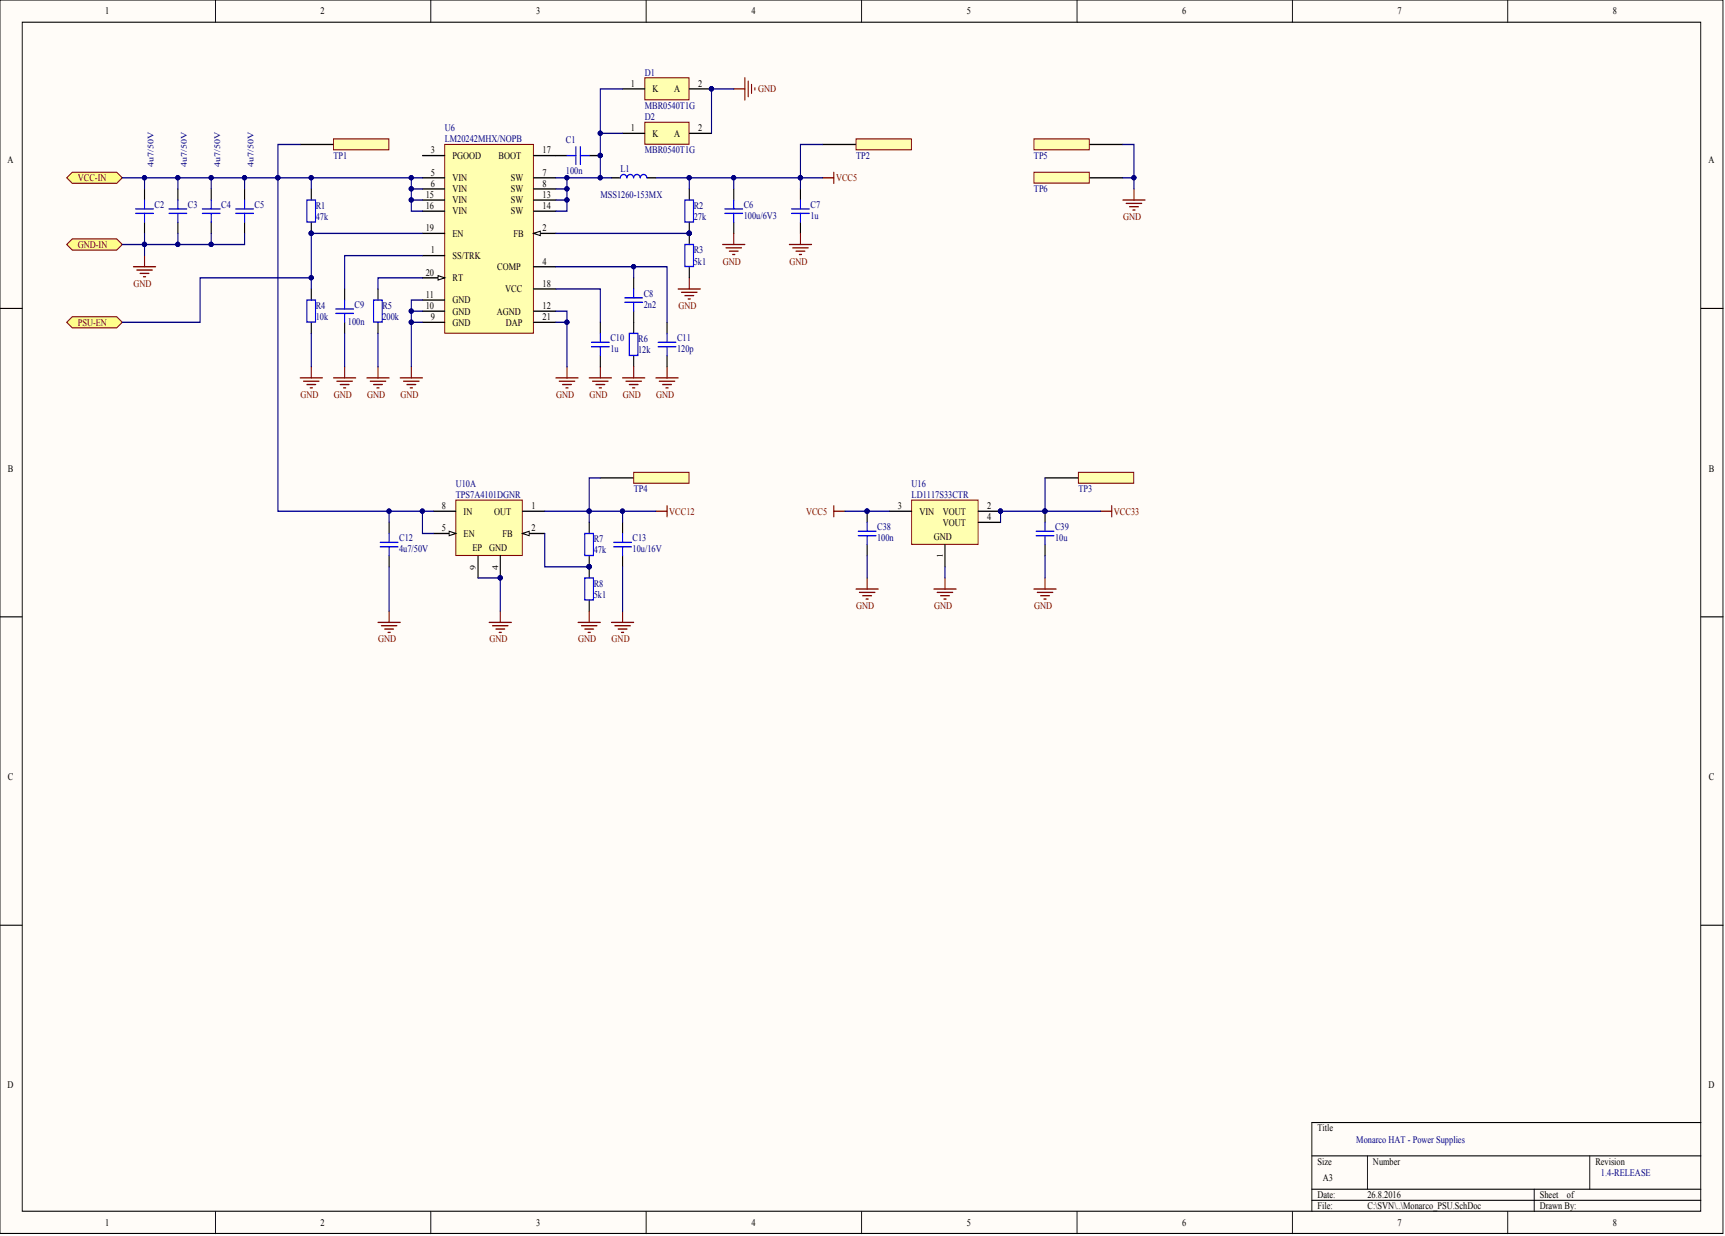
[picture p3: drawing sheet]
<svg xmlns="http://www.w3.org/2000/svg" width="393mm" height="282mm" viewBox="0 0 393 282" stroke-linecap="round" stroke-linejoin="round" font-family="sans-serif">
<g fill="#fffcf8" stroke="#000" stroke-width=".23">
<path d="M0 0h392.9v281.3h-392.9z"/>
<path d="M5.1 5.1h382.7v271.1h-382.7z"/>
</g>
<g fill="none" stroke="#000" stroke-width=".23">
<path d="M49.1 0v5.1M98.2 0v5.1M147.3 0v5.1M196.5 0v5.1M245.6 0v5.1M294.7 0v5.1M343.8 0v5.1M0 70.3h5.1M387.9 70.3h5M0 140.7h5.1M387.9 140.7h5M0 211h5.1"/>
<path d="M387.9 211h5M387.9 256h-88.8v20.3M49.1 276.3v5M98.2 276.3v5M147.3 276.3v5M196.5 276.3v5M245.6 276.3v5M294.7 276.3v5M299.1 263.6h88.8M299.1 271.2h88.8M299.1 273.7h88.8M311.8 263.6v7.6"/>
<path d="M343.8 276.3v5M349.8 271.2v5.1M362.5 263.6v7.6"/>
</g>
<path d="M101.4 32.9h20.2v43.1h-20.2z" fill="#ffffb0" stroke="#800000" stroke-width=".23"/>
<path d="M121.7 40.6h5.1M121.7 53.2h5.1" fill="none" stroke="#000" stroke-width=".28"/>
<path d="M121.7 53.2l1.5-.5v1z" fill="#fffcf8" stroke="#000" stroke-width=".23"/>
<g fill="none" stroke="#000" stroke-width=".28">
<path d="M96.3 35.5h5.1M96.3 58.3h5.1M96.3 40.6h5.1M96.3 43.1h5.1M96.3 45.6h5.1M96.3 48.2h5.1M96.3 53.2h5.1M121.7 43.1h5.1M121.7 45.6h5.1M121.7 48.2h5.1M96.3 73.5h5.1M96.3 71h5.1"/>
<path d="M96.3 68.4h5.1M96.3 63.4h5.1M121.7 60.8h5.1M121.7 73.5h5.1M121.7 71h5.1"/>
</g>
<path d="M99.9 62.9l1.5 .5-1.5 .5z" fill="#fffcf8" stroke="#000" stroke-width=".23"/>
<g fill="none" stroke="#000" stroke-width=".28">
<path d="M121.7 35.5h7.6M134.4 35.5h2.5M33 43.1v2.5M33 50.7v2.5M40.6 43.1v2.5M40.6 50.7v2.5M48.2 43.1v2.5M48.2 50.7v2.5M55.8 43.1v2.5M55.8 50.7v2.5M71 43.1v2.5M71 50.7v2.5"/>
<path d="M139.4 40.6h2.1M147.5 40.6h2.1M157.2 43.1v2.5M157.2 50.7v5.1M167.3 43.1v2.5M167.3 50.7v2.5M182.5 43.1v2.5M182.5 50.7v2.5M71 65.9v2.5M71 73.5v2.5M78.6 65.9v2.5M78.6 73.5v2.5"/>
<path d="M86.2 65.9v2.5M86.2 73.5v2.5M121.7 65.9h5.1M136.9 73.5v2.5M144.5 63.4v2.5M144.5 71v5M157.2 60.8v2.6M136.9 81.1v2.5M144.5 81.1v2.5"/>
</g>
<g fill="none" stroke="#00f" stroke-width=".28">
<path d="M129.3 35.5h2M131.3 33.5v4M132.3 33.5v4M132.3 35.5h2.1M30.9 47.6h4.1M30.9 48.7h4.1M33 45.6v2M33 48.7v2M38.5 47.6h4.1M38.5 48.7h4.1M40.6 45.6v2M40.6 48.7v2"/>
<path d="M46.1 47.6h4.1M46.1 48.7h4.1M48.2 45.6v2M48.2 48.7v2M53.7 47.6h4.1M53.7 48.7h4.1M55.8 45.6v2M55.8 48.7v2M70 45.6h1.9v5h-1.9zM142.9 40.5a.74 .74 0 0 0-.7-.7 .74 .74 0 0 0-.7 .8M144.4 40.5a.74 .74 0 0 0-.7-.7 .74 .74 0 0 0-.7 .8M147.5 40.5a.76 .76 0 0 0-.8-.7 .76 .76 0 0 0-.7 .7 .74 .74 0 0 0-.8-.7 .74 .74 0 0 0-.7 .8"/>
<path d="M156.2 45.6h1.9v5h-1.9zM156.2 55.8h1.9v5h-1.9zM165.3 47.6h4M165.3 48.7h4M167.3 45.6v2M167.3 48.7v2M180.5 47.6h4.1M180.5 48.7h4.1M182.5 45.6v2M182.5 48.7v2M70 68.4h1.9v5.1h-1.9zM76.6 70.5h4"/>
<path d="M76.6 71.5h4M78.6 68.4v2.1M78.6 71.5v2M85.2 68.4h2v5.1h-2zM134.9 78.1h4M134.9 79.1h4M136.9 76v2.1M136.9 79.1v2M142.5 67.9h4M142.5 68.9h4M143.5 76h2v5.1h-2zM144.5 65.9v2"/>
<path d="M144.5 68.9v2.1"/>
</g>
<g fill="none" stroke="#800000" stroke-width=".28">
<path d="M33 58.3v2.5M164.8 55.8h5M165.5 56.5h3.6M166.3 57.3h2M167.1 58h.5M167.3 53.2v2.6M180 55.8h5.1M180.7 56.5h3.6M181.5 57.3h2M182.3 58h.5M182.5 53.2v2.6M30.4 60.8h5.1"/>
<path d="M31.2 61.6h3.5M31.9 62.3h2.1M32.7 63.1h.5M154.6 65.9h5.1M155.4 66.7h3.5M156.2 67.4h2M156.9 68.2h.5M157.2 63.4v2.5M68.4 86.2h5.1M69.2 86.9h3.6M70 87.7h2M70.7 88.5h.5"/>
<path d="M71 83.6v2.6M76.1 86.2h5M76.8 86.9h3.6M77.6 87.7h2M78.3 88.5h.5M78.6 83.6v2.6M83.7 86.2h5M84.4 86.9h3.6M85.2 87.7h2M85.9 88.5h.5M86.2 83.6v2.6M91.3 86.2h5"/>
<path d="M92 86.9h3.6M92.8 87.7h2M93.5 88.5h.6M93.8 83.6v2.6M126.8 86.2h5M127.5 86.9h3.6M128.3 87.7h2M129 88.5h.5M129.3 83.6v2.6M134.4 86.2h5M135.1 86.9h3.6M135.9 87.7h2"/>
<path d="M136.6 88.5h.5M136.9 83.6v2.6M142 86.2h5M142.7 86.9h3.6M143.5 87.7h2M144.2 88.5h.6M144.5 83.6v2.6"/>
</g>
<g fill="#000080" stroke="#000080" stroke-width=".23">
<circle cx="136.9" cy="35.5" r=".48"/>
<circle cx="157.1" cy="53.2" r=".48"/>
<circle cx="71" cy="53.2" r=".48"/>
</g>
<path d="M147 27.9h10.1v5h-10.1z" fill="#ffffb0" stroke="#800000" stroke-width=".23"/>
<path d="M142 30.4h5M157.2 30.4h5" fill="none" stroke="#000" stroke-width=".28"/>
<path d="M147 17.7h10.1v5.1h-10.1z" fill="#ffffb0" stroke="#800000" stroke-width=".23"/>
<path d="M142 20.3h5M157.2 20.3h5M152.1 73.5v2.5M152.1 81.1v2.5" fill="none" stroke="#000" stroke-width=".28"/>
<circle cx="162.2" cy="20.2" r=".48" fill="#000080" stroke="#000080" stroke-width=".23"/>
<path d="M169.8 17.7v5.1M170.6 18.5v3.5M171.4 19.3v2M167.3 20.3h2.5M172.1 20v.5M149.6 86.2h5M150.3 86.9h3.6M151.1 87.7h2M151.9 88.5h.5M152.1 83.6v2.6" fill="none" stroke="#800000" stroke-width=".28"/>
<path d="M150.1 78.1h4M150.1 79.1h4M152.1 76v2.1M152.1 79.1v2" fill="none" stroke="#00f" stroke-width=".28"/>
<g fill="#ffff80" stroke="#800000" stroke-width=".23">
<path d="M15.2 40.6l1.3-1.3h10.1l1.3 1.3-1.3 1.2h-10.1z" fill-rule="evenodd"/>
<path d="M15.2 55.8l1.3-1.3h10.1l1.3 1.3-1.3 1.2h-10.1z" fill-rule="evenodd"/>
</g>
<path d="M187.6 32.9h7.6" fill="none" stroke="#000" stroke-width=".28"/>
<path d="M195.2 31.7h12.6v2.5h-12.6z" fill="#ffffb0" stroke="#800000" stroke-width=".23"/>
<path d="M68.4 32.9h7.7" fill="none" stroke="#000" stroke-width=".28"/>
<path d="M76.1 31.7h12.6v2.5h-12.6z" fill="#ffffb0" stroke="#800000" stroke-width=".23"/>
<path d="M190.1 39.3v2.5M187.6 40.6h2.5" fill="none" stroke="#800000" stroke-width=".28"/>
<path d="M103.9 114.1h15.2v12.6h-15.2z" fill="#ffffb0" stroke="#800000" stroke-width=".23"/>
<path d="M119.1 116.6h5.1M119.1 121.7h5.1" fill="none" stroke="#000" stroke-width=".28"/>
<path d="M119.1 121.7l1.6-.5v1z" fill="#fffcf8" stroke="#000" stroke-width=".23"/>
<path d="M98.9 121.7h5M114.1 126.7v5.1" fill="none" stroke="#000" stroke-width=".28"/>
<circle cx="114.1" cy="131.8" r=".48" fill="#000080" stroke="#000080" stroke-width=".23"/>
<path d="M102.4 121.2l1.5 .5-1.5 .5z" fill="#fffcf8" stroke="#000" stroke-width=".23"/>
<path d="M88.7 119.1v2.6M98.9 116.6h5M134.4 119.1v2.6M136.9 109h7.6M142 119.1v2.6M88.7 126.7v2.6M109 126.7v5.1M134.4 126.7v5.1M134.4 136.9v2.5M142 126.7v2.6" fill="none" stroke="#000" stroke-width=".28"/>
<g fill="#000080" stroke="#000080" stroke-width=".23">
<circle cx="114.1" cy="131.8" r=".48"/>
<circle cx="144.5" cy="60.8" r=".48"/>
<circle cx="129.3" cy="45.6" r=".48"/>
<circle cx="129.3" cy="43.1" r=".48"/>
<circle cx="129.3" cy="40.5" r=".48"/>
<circle cx="136.9" cy="40.5" r=".48"/>
<circle cx="157.1" cy="40.5" r=".48"/>
<circle cx="157.1" cy="53.2" r=".48"/>
<circle cx="40.5" cy="40.5" r=".48"/>
<circle cx="48.1" cy="40.5" r=".48"/>
<circle cx="55.7" cy="40.5" r=".48"/>
<circle cx="93.8" cy="45.6" r=".48"/>
<circle cx="93.8" cy="43.1" r=".48"/>
<circle cx="71" cy="40.5" r=".48"/>
<circle cx="71" cy="53.2" r=".48"/>
<circle cx="71" cy="63.3" r=".48"/>
<circle cx="93.8" cy="40.5" r=".48"/>
<circle cx="167.3" cy="40.5" r=".48"/>
<circle cx="182.5" cy="40.5" r=".48"/>
<circle cx="136.9" cy="30.4" r=".48"/>
<circle cx="136.9" cy="35.5" r=".48"/>
<circle cx="32.9" cy="40.5" r=".48"/>
<circle cx="63.4" cy="40.5" r=".48"/>
<circle cx="134.3" cy="129.2" r=".48"/>
<circle cx="134.3" cy="116.6" r=".48"/>
<circle cx="141.9" cy="116.6" r=".48"/>
<circle cx="96.3" cy="116.6" r=".48"/>
<circle cx="88.7" cy="116.6" r=".48"/>
</g>
<g fill="none" stroke="#800000" stroke-width=".28">
<path d="M149.6 116.6h2.5M152.1 115.3v2.6M88.7 139.4v2.5M114.1 139.4v2.5M134.4 139.4v2.5M142 139.4v2.5M86.2 141.9h5.1M87 142.7h3.5M87.7 143.5h2M88.5 144.2h.5M111.5 141.9h5.1M112.3 142.7h3.6"/>
<path d="M113.1 143.5h2M113.8 144.2h.5M131.8 141.9h5.1M132.6 142.7h3.5M133.3 143.5h2.1M134.1 144.2h.5M139.4 141.9h5.1M140.2 142.7h3.5M140.9 143.5h2.1M141.7 144.2h.5"/>
</g>
<path d="M86.7 123.7h4.1M86.7 124.7h4.1M88.7 121.7v2M88.7 124.7v2M133.3 121.7h2v5h-2zM133.3 131.8h2v5h-2zM139.9 123.7h4.1M139.9 124.7h4.1M142 121.7v2M142 124.7v2" fill="none" stroke="#00f" stroke-width=".28"/>
<g fill="none" stroke="#000080" stroke-width=".28">
<path d="M68.4 32.9h-5v83.7h25.3M142 30.4h-5.1v10.2M142 20.3h-5.1v10.1M187.6 32.9h-5.1v7.7h5.1M27.9 40.6h5.1M40.6 40.6v2.5M48.2 40.6v2.5M55.8 40.6v2.5M71 40.6v2.5M93.8 40.6v7.6h2.5M93.8 45.6h2.5M93.8 43.1h2.5"/>
<path d="M96.3 58.3h-17.7v7.6M96.3 53.2h-25.3v12.7M126.8 40.6h2.5v7.6h-2.5M126.8 45.6h2.5M126.8 43.1h2.5M126.8 53.2h30.4M129.3 40.6h10.1M149.6 40.6h7.6v2.5M157.2 40.6h10.1v2.5M167.3 40.6h15.2v2.5M96.3 63.4h-10.1v2.5M126.8 60.8h17.7v2.6"/>
<path d="M126.8 65.9h10.1v7.6M144.5 60.8h7.6v12.7M96.3 116.6v5.1h2.6M98.9 116.6h-10.2v2.5M134.4 116.6v2.5M142 116.6v2.5M124.2 121.7v7.6h10.2"/>
</g>
<path d="M144.5 107.7h12.6v2.5h-12.6z" fill="#ffffb0" stroke="#800000" stroke-width=".23"/>
<path d="M124.2 116.6h25.4M136.9 109h-2.5v7.6" fill="none" stroke="#000080" stroke-width=".28"/>
<g fill="#000080" stroke="#000080" stroke-width=".23">
<circle cx="134.3" cy="116.6" r=".48"/>
<circle cx="141.9" cy="116.6" r=".48"/>
</g>
<path d="M207.9 114.1h15.1v10h-15.1z" fill="#ffffb0" stroke="#800000" stroke-width=".23"/>
<path d="M197.7 116.6v2.5M202.8 116.6h5.1M223.1 116.6h5.1M223.1 119.1h5.1M238.3 116.6v2.5M238.3 109h7.6M197.7 124.2v2.5M215.5 124.2v5.1M238.3 124.2v2.5" fill="none" stroke="#000" stroke-width=".28"/>
<g fill="#000080" stroke="#000080" stroke-width=".23">
<circle cx="228.1" cy="116.6" r=".48"/>
<circle cx="197.7" cy="116.6" r=".48"/>
<circle cx="238.3" cy="116.6" r=".48"/>
</g>
<path d="M190.1 115.3v2.6M190.1 116.6h2.6M251 116.6h2.5M253.5 115.3v2.6M212.9 134.3h5.1M213.7 135.1h3.6M214.5 135.9h2M215.2 136.6h.5M215.5 131.8v2.5" fill="none" stroke="#800000" stroke-width=".28"/>
<path d="M197.7 119.1v2.1M238.3 119.1v2.1M195.7 122.2h4.1M195.7 121.2h4.1M197.7 122.2v2M236.3 122.2h4M236.3 121.2h4M238.3 122.2v2" fill="none" stroke="#00f" stroke-width=".28"/>
<path d="M192.7 116.6h10.1" fill="none" stroke="#000080" stroke-width=".28"/>
<path d="M245.9 107.7h12.6v2.5h-12.6z" fill="#ffffb0" stroke="#800000" stroke-width=".23"/>
<path d="M96.3 40.6h-63.3v2.5M238.3 109v7.6M251 116.6h-22.8v2.5" fill="none" stroke="#000080" stroke-width=".28"/>
<g fill="#000080" stroke="#000080" stroke-width=".23">
<circle cx="228.1" cy="116.6" r=".48"/>
<circle cx="238.3" cy="116.6" r=".48"/>
<circle cx="93.8" cy="40.5" r=".48"/>
<circle cx="71" cy="40.5" r=".48"/>
<circle cx="63.4" cy="40.5" r=".48"/>
<circle cx="55.7" cy="40.5" r=".48"/>
<circle cx="48.1" cy="40.5" r=".48"/>
<circle cx="40.5" cy="40.5" r=".48"/>
<circle cx="32.9" cy="40.5" r=".48"/>
</g>
<path d="M248.4 32.9h7.6" fill="none" stroke="#000" stroke-width=".28"/>
<path d="M235.8 31.7h12.6v2.5h-12.6z" fill="#ffffb0" stroke="#800000" stroke-width=".23"/>
<path d="M248.4 40.6h7.6" fill="none" stroke="#000" stroke-width=".28"/>
<path d="M235.8 39.3h12.6v2.5h-12.6z" fill="#ffffb0" stroke="#800000" stroke-width=".23"/>
<g fill="none" stroke="#800000" stroke-width=".28">
<path d="M256 45.6h5.1M256.8 46.4h3.6M257.6 47.1h2M258.3 47.9h.5M258.6 43.1v2.5M195.2 134.3h5.1M196 135.1h3.5M196.7 135.9h2M197.5 136.6h.5M197.7 131.8v2.5M235.8 134.3h5M236.5 135.1h3.6"/>
<path d="M237.3 135.9h2M238 136.6h.5M238.3 131.8v2.5"/>
</g>
<g fill="none" stroke="#000080" stroke-width=".28">
<path d="M167.3 20.3h-5.1v10.1M256 32.9h2.6v10.2M27.9 55.8h5.1v2.5M33 53.2v2.6h7.6v-2.6M48.2 53.2v2.6h-7.6M55.8 53.2v2.6h-7.6M256 40.6h2.6M71 76v7.6M78.6 76v7.6M86.2 76v7.6M96.3 73.5h-2.5v10.1M96.3 71h-2.5v2.5"/>
<path d="M96.3 68.4h-2.5v2.6M126.8 71h2.5v12.6M126.8 73.5h2.5M88.7 129.3v10.1M109 131.8h5.1v7.6M142 129.3v10.1M197.7 126.7v5.1M215.5 129.3v2.5M238.3 126.7v5.1"/>
</g>
<g fill="#000080" stroke="#000080" stroke-width=".23">
<circle cx="258.6" cy="40.5" r=".48"/>
<circle cx="162.2" cy="20.2" r=".48"/>
<circle cx="114.1" cy="131.8" r=".48"/>
<circle cx="93.8" cy="73.5" r=".48"/>
<circle cx="93.8" cy="70.9" r=".48"/>
<circle cx="129.3" cy="73.5" r=".48"/>
<circle cx="32.9" cy="55.7" r=".48"/>
<circle cx="40.5" cy="55.7" r=".48"/>
<circle cx="48.1" cy="55.7" r=".48"/>
</g>
<path d="M15.2 73.5l1.3-1.3h10.1l1.3 1.3-1.3 1.3h-10.1z" fill-rule="evenodd" fill="#ffff80" stroke="#800000" stroke-width=".23"/>
<path d="M71 63.4h-25.4v10.1h-17.7" fill="none" stroke="#000080" stroke-width=".28"/>
<circle cx="71" cy="63.3" r=".48" fill="#000080" stroke="#000080" stroke-width=".23"/>
<g font-size="2.3">
<text x="24" y="3.3">1</text>
<text x="73.1" y="3.3">2</text>
<text x="122.2" y="3.3">3</text>
<text x="171.3" y="3.3">4</text>
<text x="220.5" y="3.3">5</text>
<text x="269.6" y="3.3">6</text>
<text x="318.7" y="3.3">7</text>
<text x="367.8" y="3.3">8</text>
<text x="143.9" y="19.8">1</text>
<text x="148.8" y="21">K</text>
<text x="153.8" y="21">A</text>
<text x="159.2" y="19.8">2</text>
<text x="143.9" y="29.9">1</text>
<text x="159.2" y="29.9">2</text>
<text x="98.2" y="35">3</text>
<text x="123.7" y="35">17</text>
<text x="148.8" y="31.2">K</text>
<text x="153.8" y="31.2">A</text>
<text x="1.7" y="37.2">A</text>
<text x="98.2" y="40">5</text>
<text x="103.2" y="41.3">VIN</text>
<text x="103.2" y="36.2">PGOOD</text>
<text x="113.7" y="36.2">BOOT</text>
<text x="116.5" y="41.3">SW</text>
<text x="123.7" y="40">7</text>
<text x="389.6" y="37.2">A</text>
<text x="97.1" y="45.1">15</text>
<text x="97.1" y="47.6">16</text>
<text x="98.2" y="42.6">6</text>
<text x="103.2" y="43.8">VIN</text>
<text x="103.2" y="46.4">VIN</text>
<text x="116.5" y="43.8">SW</text>
<text x="116.5" y="46.4">SW</text>
<text x="123.7" y="42.6">8</text>
<text x="123.7" y="45.1">13</text>
<text x="123.7" y="47.6">14</text>
<text x="97.1" y="52.7">19</text>
<text x="103.2" y="48.9">VIN</text>
<text x="103.2" y="54">EN</text>
<text x="116.5" y="48.9">SW</text>
<text x="117.1" y="54">FB</text>
<text x="123.7" y="52.7">2</text>
<text x="98.2" y="57.8">1</text>
<text x="103.2" y="59.1">SS/TRK</text>
<text x="97.1" y="62.9">20</text>
<text x="103.2" y="64.1">RT</text>
<text x="113.4" y="61.6">COMP</text>
<text x="123.7" y="60.3">4</text>
<text x="123.7" y="65.4">18</text>
<text x="97.1" y="70.5">10</text>
<text x="97.1" y="67.9">11</text>
<text x="103.2" y="71.7">GND</text>
<text x="103.2" y="69.2">GND</text>
<text x="113.3" y="71.7">AGND</text>
<text x="115.2" y="66.7">VCC</text>
<text x="123.7" y="70.5">12</text>
<text x="98.2" y="73">9</text>
<text x="103.2" y="74.3">GND</text>
<text x="115.3" y="74.3">DAP</text>
<text x="123.7" y="73">21</text>
<text x="1.8" y="107.6">B</text>
<text x="389.6" y="107.6">B</text>
<text x="100.8" y="116.1">8</text>
<text x="105.7" y="117.4">IN</text>
<text x="112.7" y="117.4">OUT</text>
<text x="121.2" y="116.1">1</text>
<text x="204.7" y="116.1">3</text>
<text x="209.6" y="117.4">VIN</text>
<text x="215" y="117.4">VOUT</text>
<text x="215" y="119.9">VOUT</text>
<text x="225.1" y="116.1">2</text>
<text x="225.1" y="118.6">4</text>
<text x="100.8" y="121.2">5</text>
<text x="105.7" y="122.4">EN</text>
<text x="107.7" y="125.7">EP GND</text>
<text x="114.6" y="122.4">FB</text>
<text x="121.2" y="121.2">2</text>
<text x="212.9" y="123.2">GND</text>
<text x="1.8" y="177.9">C</text>
<text x="389.6" y="177.9">C</text>
<text x="1.7" y="248.2">D</text>
<text x="389.6" y="248.2">D</text>
<text x="300.4" y="258">Title</text>
<text x="300.4" y="265.6">Size</text>
<text x="301.7" y="269.4">A3</text>
<text x="313.1" y="265.6">Number</text>
<text x="363.8" y="265.6">Revision</text>
<text x="300.4" y="273.2">Date:</text>
<text x="300.4" y="275.8">File:</text>
<text x="311.8" y="273.2">26.8.2016</text>
<text x="311.8" y="275.8">C:\SVN\..\Monarco_PSU.SchDoc</text>
<text x="351.1" y="273.2">Sheet</text>
<text x="351.1" y="275.8">Drawn By:</text>
<text x="357.3" y="273.2">of</text>
<text x="24" y="279.6">1</text>
<text x="73.1" y="279.6">2</text>
<text x="122.2" y="279.6">3</text>
<text x="171.3" y="279.6">4</text>
<text x="220.5" y="279.6">5</text>
<text x="269.6" y="279.6">6</text>
<text x="318.7" y="279.6">7</text>
<text x="367.8" y="279.6">8</text>
</g>
<g font-size="2.3" fill="#000080">
<text x="147" y="17.2">D1</text>
<text x="101.4" y="29.9">U6</text>
<text x="147" y="27.4">D2</text>
<text x="147" y="24.8">MBR0540T1G</text>
<text x="101.4" y="32.4">LM20242MHX/NOPB</text>
<text x="129" y="32.7">C1</text>
<text x="147" y="35">MBR0540T1G</text>
<text x="76.1" y="36.2">TP1</text>
<text x="129" y="39.8">100n</text>
<text x="141.5" y="39.3">L1</text>
<text x="195.2" y="36.2">TP2</text>
<text x="235.8" y="36.2">TP5</text>
<text x="35.2" y="47.4">C2</text>
<text x="42.8" y="47.4">C3</text>
<text x="50.4" y="47.4">C4</text>
<text x="58.1" y="47.4">C5</text>
<text x="72" y="47.6">R1</text>
<text x="136.9" y="45.1">MSS1260-153MX</text>
<text x="158.2" y="47.6">R2</text>
<text x="169.6" y="47.4">C6</text>
<text x="184.8" y="47.4">C7</text>
<text x="235.8" y="43.8">TP6</text>
<text x="72" y="50.2">47k</text>
<text x="158.2" y="50.2">27k</text>
<text x="169.6" y="49.9">100u/6V3</text>
<text x="184.8" y="49.9">1u</text>
<text x="158.2" y="57.8">R3</text>
<text x="158.2" y="60.3">5k1</text>
<text x="72" y="70.5">R4</text>
<text x="80.9" y="70.2">C9</text>
<text x="87.2" y="70.5">R5</text>
<text x="146.8" y="70.2">2n2</text>
<text x="146.8" y="67.7">C8</text>
<text x="72" y="73">10k</text>
<text x="79.3" y="74">100n</text>
<text x="87.2" y="73">200k</text>
<text x="139.2" y="77.8">C10</text>
<text x="154.4" y="77.8">C11</text>
<text x="139.2" y="80.3">1u</text>
<text x="145.5" y="80.6">12k</text>
<text x="145.5" y="78.1">R6</text>
<text x="154.4" y="80.3">120p</text>
<text x="103.9" y="111">U10A</text>
<text x="103.9" y="113.5">TPS7A4101DGNR</text>
<text x="144.5" y="112.3">TP4</text>
<text x="207.9" y="111">U16</text>
<text x="207.9" y="113.5">LD1117S33CTR</text>
<text x="245.9" y="112.3">TP3</text>
<text x="91" y="126">4u7/50V</text>
<text x="91" y="123.4">C12</text>
<text x="135.4" y="123.7">R7</text>
<text x="144.2" y="126">10u/16V</text>
<text x="144.2" y="123.4">C13</text>
<text x="200" y="123.4">100n</text>
<text x="200" y="120.9">C38</text>
<text x="240.6" y="123.4">10u</text>
<text x="240.6" y="120.9">C39</text>
<text x="135.4" y="126.2">47k</text>
<text x="135.4" y="136.4">5k1</text>
<text x="135.4" y="133.8">R8</text>
<text x="309.3" y="260.6">Monarco HAT - Power Supplies</text>
<text x="365" y="268.2">1.4-RELEASE</text>
</g>
<g font-size="2.3" fill="#800000">
<text x="172.9" y="21">GND</text>
<text x="17.7" y="41.3">VCC-IN</text>
<text x="190.6" y="41.3">VCC5</text>
<text x="256.1" y="50.2">GND</text>
<text x="17.7" y="56.5">GND-IN</text>
<text x="30.5" y="65.4">GND</text>
<text x="164.8" y="60.3">GND</text>
<text x="180" y="60.3">GND</text>
<text x="154.7" y="70.5">GND</text>
<text x="17.7" y="74.3">PSU-EN</text>
<text x="68.5" y="90.7">GND</text>
<text x="76.1" y="90.7">GND</text>
<text x="83.7" y="90.7">GND</text>
<text x="91.3" y="90.7">GND</text>
<text x="126.8" y="90.7">GND</text>
<text x="134.4" y="90.7">GND</text>
<text x="142" y="90.7">GND</text>
<text x="149.6" y="90.7">GND</text>
<text x="152.6" y="117.4">VCC12</text>
<text x="183.8" y="117.4">VCC5</text>
<text x="254" y="117.4">VCC33</text>
<text x="195.2" y="138.9">GND</text>
<text x="213" y="138.9">GND</text>
<text x="235.8" y="138.9">GND</text>
<text x="86.2" y="146.5">GND</text>
<text x="111.6" y="146.5">GND</text>
<text x="131.9" y="146.5">GND</text>
<text x="139.5" y="146.5">GND</text>
</g>
<g font-size="1.9" fill="#000080">
<text x="35" y="38" transform="rotate(-90 35 38)">4u7/50V</text>
<text x="42.6" y="38" transform="rotate(-90 42.6 38)">4u7/50V</text>
<text x="50.2" y="38" transform="rotate(-90 50.2 38)">4u7/50V</text>
<text x="57.8" y="38" transform="rotate(-90 57.8 38)">4u7/50V</text>
</g>
<g font-size="1.9">
<text x="108.5" y="129.9" transform="rotate(-90 108.5 129.9)">9</text>
<text x="113.6" y="129.9" transform="rotate(-90 113.6 129.9)">4</text>
<text x="215" y="127.4" transform="rotate(-90 215 127.4)">1</text>
</g>
</svg>
